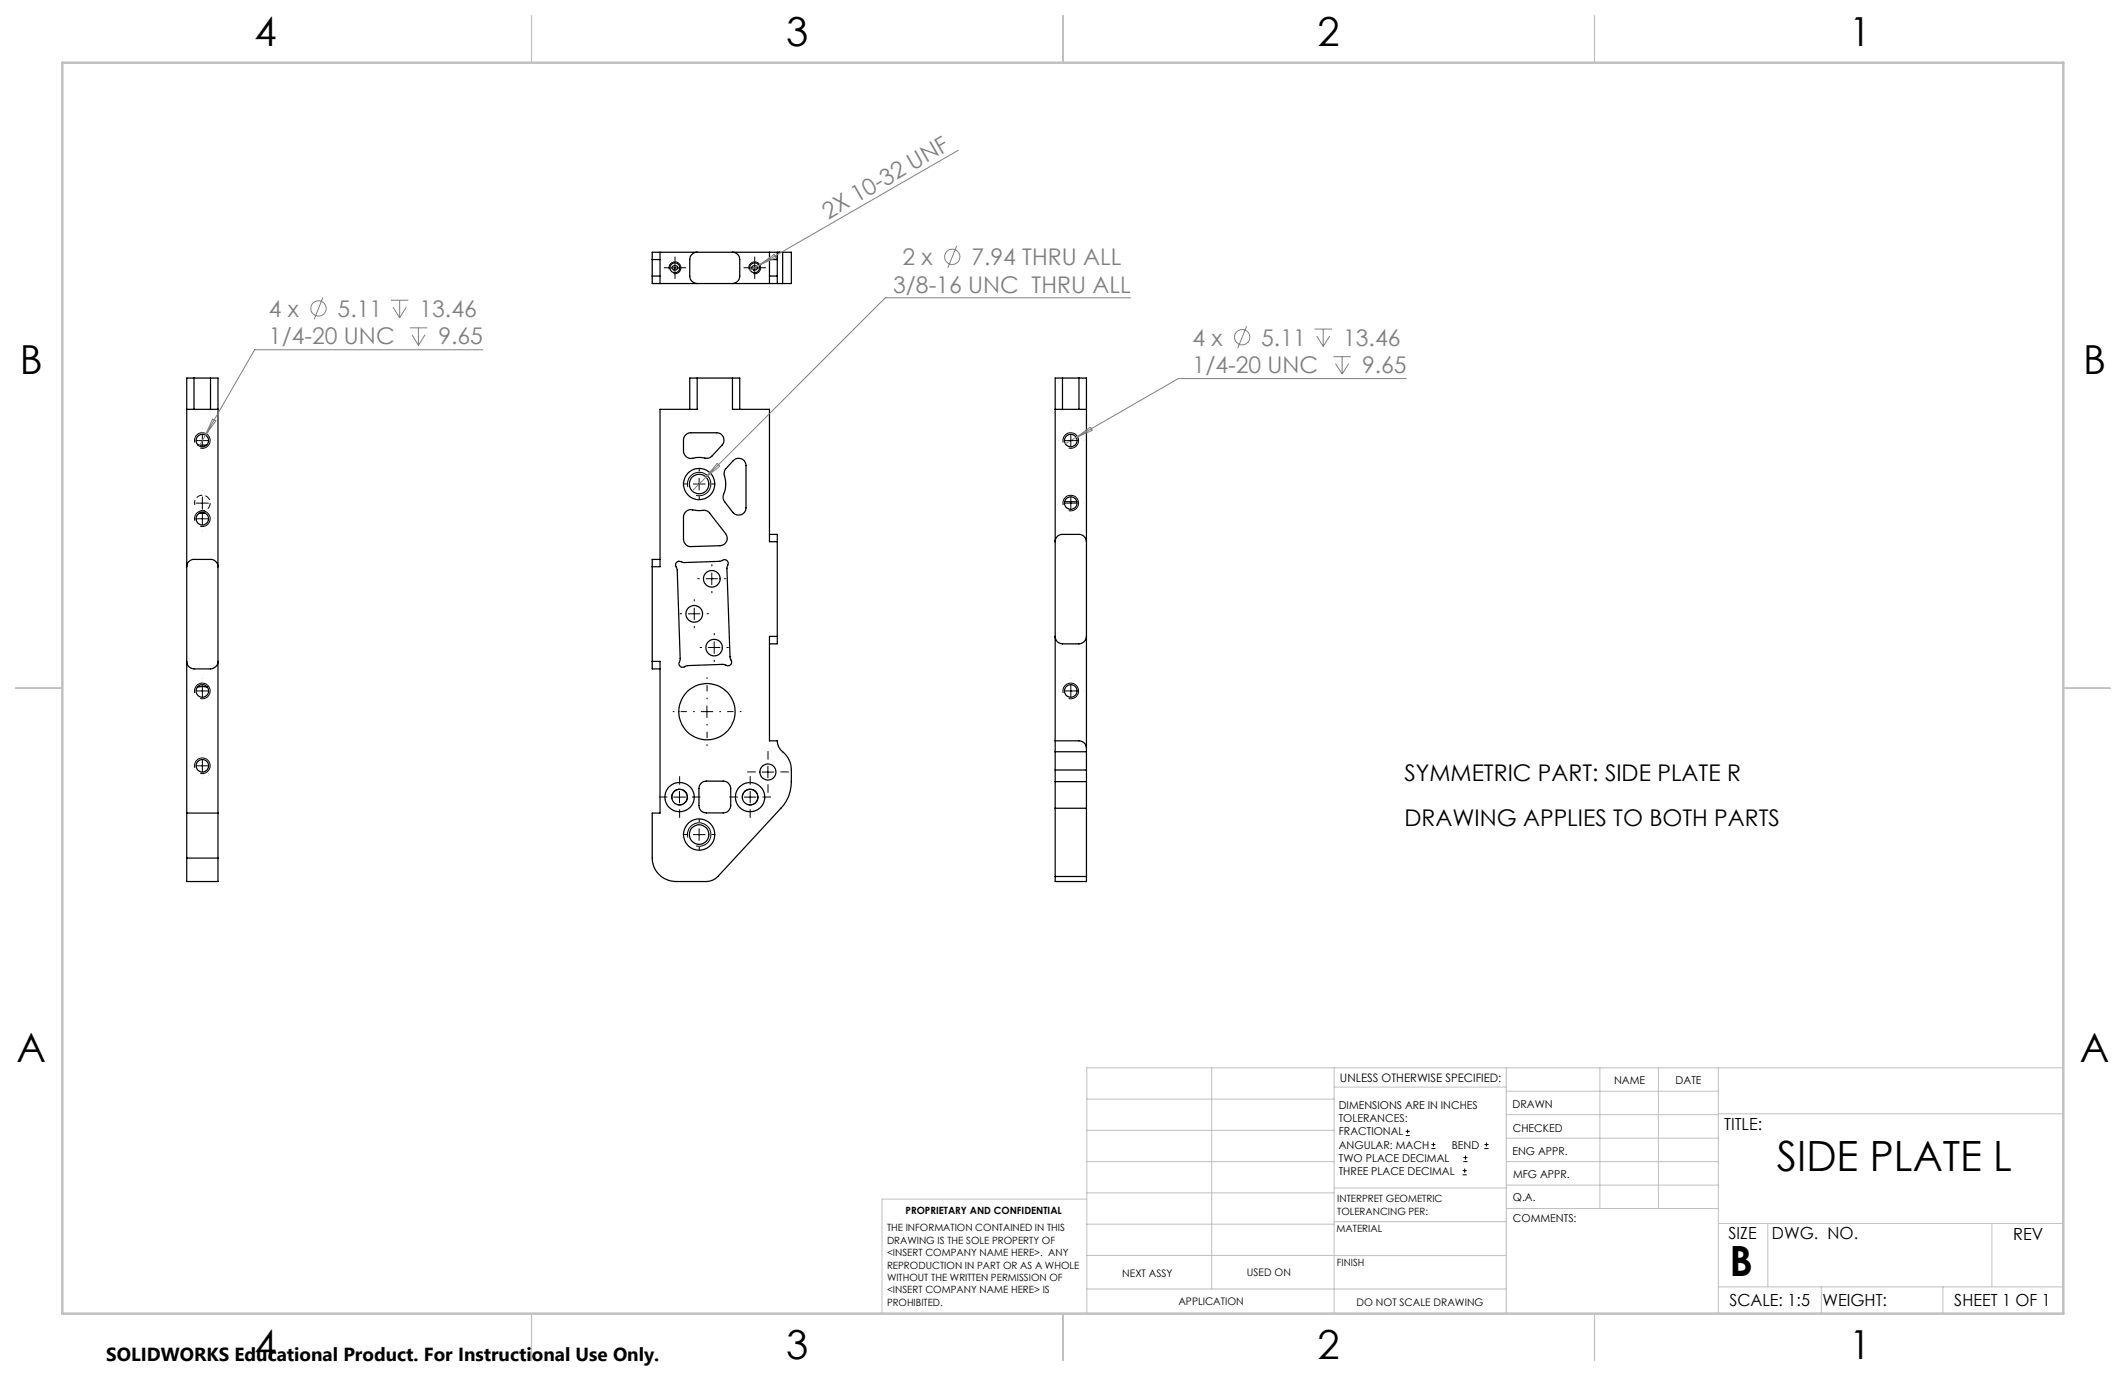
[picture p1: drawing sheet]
<svg xmlns="http://www.w3.org/2000/svg" width="432mm" height="279mm" viewBox="0 0 432 279" stroke-linecap="round" stroke-linejoin="round" font-family="sans-serif">
<g fill="none" stroke="#000" stroke-width=".25">
<path d="M132.5 56.1v1.5h25.4M132.5 52.7v3.4M132.5 52.7h1.6M132.5 56.1h1.6M134.1 51.2v6.4M136.6 54.2a.58 .58 0 0 1 .6-.3 .58 .58 0 0 1 .4 .6 .57 .57 0 0 1-.7 .3 .57 .57 0 0 1-.3-.6zM141.6 51.2a1.51 1.51 0 0 0-1.5 1.5v3.4a1.57 1.57 0 0 0 1.5 1.5M148.8 51.2a1.45 1.45 0 0 1 1.4 1.5v3.4a1.51 1.51 0 0 1-1.4 1.5M152.8 54.2a.58 .58 0 0 1 .6-.3 .58 .58 0 0 1 .4 .6 .57 .57 0 0 1-.7 .3 .57 .57 0 0 1-.3-.6zM156.3 51.2v6.4M156.3 52.7h1.6M156.3 56.1h1.6"/>
<path d="M157.9 51.2v1.5M157.9 56.1v1.5M157.9 57.6h1.1M157.9 52.7v3.4M158.3 51.2h-25.8v1.5M158.3 51.2l-.4 .3v1.2M158.3 51.2h.7M159 51.2h1.7v6.4h-1.7M159 51.2v6.4M39.4 76.8h-1.5v97.4M39.4 76.8h3.4M39.4 76.8v6.3"/>
<path d="M42.8 76.8h1.5v97.4M42.8 76.8v6.3M141.6 76.8h-1.5v6.3M141.6 76.8v6.3h-7.5v32h-1.6M141.6 76.8h7.2M148.8 76.8h1.4v6.3M148.8 76.8v6.3h7.5v26.9h1.6M215.8 76.8h-1.5v73.6M215.8 76.8h3.3M215.8 76.8v6.3M219.1 76.8h1.6v75.1M219.1 76.8v6.3"/>
<path d="M37.9 83.1h6.4M40.2 90.4h1.8M139.3 88.3l.7-.4h5.6a1.48 1.48 0 0 1 1.3 .9 1.48 1.48 0 0 1-.3 1.6l-2 2.2a1.88 1.88 0 0 1-2 .3h-1a2.19 2.19 0 0 1-2.4-.4l-.3-.6-.1-2.5 .1-.6zM148.9 93.6a1.5 1.5 0 0 1 1.6-.4 1.5 1.5 0 0 1 1 1.3v8.6a1.5 1.5 0 0 1-1 1.4 1.5 1.5 0 0 1-1.7-.5l-1.6-2.1a1.68 1.68 0 0 1-.1-2 6.1 6.1 0 0 0 0-3.7l.2-.9zM214.3 83.1h6.4M37.9 115.1a1.45 1.45 0 0 1 1.5-1.5h3.4a1.51 1.51 0 0 1 1.5 1.5M40.5 104.2h1.2M132.5 115.1v19.2M134.1 113.6h-1.6v1.5M137.4 114.2a1.14 1.14 0 0 1 1.2 0l7.8-.3a.85 .85 0 0 1 1.3-.1 .85 .85 0 0 1 0 1.3l.6 18.6a.86 .86 0 0 1 .1 1.3 .86 .86 0 0 1-1.3 0l-7.7 .2a.86 .86 0 0 1-1.3 .1 .86 .86 0 0 1 0-1.2l-.6-18.7a1.3 1.3 0 0 1-.1-1.2zM139.2 104a2.06 2.06 0 0 1 2.3-.4l.7 .1a1.81 1.81 0 0 1 1.9 .5l3.3 4.2a1.5 1.5 0 0 1 .2 1.5 1.5 1.5 0 0 1-1.3 .9l-5.9 .2a1.45 1.45 0 0 1-1.6-1.5v-4.5zM156.3 108.5h1.6v1.5"/>
<path d="M157.9 110v19.2M214.3 110a1.45 1.45 0 0 1 1.5-1.5h3.3a1.51 1.51 0 0 1 1.6 1.5M216.2 101.9h2.5M37.9 134.3a1.51 1.51 0 0 0 1.5 1.5h3.4a1.57 1.57 0 0 0 1.5-1.5M40.1 139.5l.6-.1 1.4 .1M132.5 134.3v1.5h1.6M157.9 129.2h-1.6v21.2h1.6a3.1 3.1 0 0 0 1.4 2.6l.7 .8 .5 1a10.3 10.3 0 0 1 .2 3.9 7.6 7.6 0 0 1-2.1 5.4l-12.8 13.9a3.3 3.3 0 0 1-2.3 1h-6.3a4.8 4.8 0 0 1-4.7-4.8v-9.1h1.6v-30.8h-1.6M157.9 129.2v1.5h-1.6M214.3 129.2a1.51 1.51 0 0 0 1.5 1.5h3.3a1.57 1.57 0 0 0 1.6-1.5M142.4 159.1l.5-.4 .5-.1h3.5a1.57 1.57 0 0 1 1.5 1.5v3.4a1.51 1.51 0 0 1-1.5 1.6h-3.5a1.45 1.45 0 0 1-1.4-1.6v-3.4l.1-.6zM214.3 158.7v5.4M214.3 152.6v3.8"/>
<path d="M214.3 150.4h4.8a1.52 1.52 0 0 1 1.6 1.5M214.3 150.4v2.2M214.3 158.7h6.4M214.3 156.4h6.4M214.3 156.4v2.3M214.3 152.6h6.4M220.7 158.7v5.4M220.7 152.6v3.8M220.7 151.9v.7M220.7 156.4v2.3M37.9 174.2v4.8h6.4v-4.8M37.9 165.1h6.4"/>
<path d="M37.9 174.2h6.4M214.3 178v1h6.4v-1M214.3 164.1h6.4M214.3 164.1v13.9M214.3 178h6.4M220.7 164.1v13.9"/>
<circle cx="137.1" cy="54.4" r="1"/>
<circle cx="153.3" cy="54.4" r="1"/>
<circle cx="41.1" cy="89.5" r="1.27"/>
<circle cx="142" cy="98.3" r="3.2"/>
<circle cx="142" cy="98.3" r="1.98"/>
<circle cx="217.5" cy="89.5" r="1.27"/>
<circle cx="41.1" cy="105.3" r="1.26"/>
<circle cx="144.6" cy="117.5" r="1.69"/>
<circle cx="217.5" cy="102.2" r="1.27"/>
<circle cx="141" cy="124.7" r="1.69"/>
<circle cx="145" cy="131.5" r="1.68"/>
<circle cx="41.1" cy="140.3" r="1.28"/>
<circle cx="41.1" cy="155.5" r="1.27"/>
<circle cx="143.6" cy="144.5" r="5.7"/>
<circle cx="156" cy="156.8" r="1.63"/>
<circle cx="217.5" cy="140.3" r="1.28"/>
<circle cx="138" cy="161.8" r="1.58"/>
<circle cx="138" cy="161.9" r="2.97"/>
<circle cx="142" cy="169.4" r="3.2"/>
<circle cx="142" cy="169.5" r="1.98"/>
<circle cx="152.4" cy="161.9" r="2.97"/>
<circle cx="152.4" cy="161.9" r="1.59"/>
</g>
<g fill="none" stroke="#808080" stroke-width=".2">
<path d="M194.6 30.5l-40.3 23.3M154.3 53.8l-2.1 1.2M154.3 53.8l2.9-2.1 .4 .6zM194.3 49.9l-1.8 4.5M65.6 60.4l-1.8 4.4M79.4 61h3.5M79.8 62.4l1.4 2.1M81.2 61v3.5M82.5 62.4l-1.3 2.1M83.2 66.6h3.6M83.7 68l1.3 2.1M85 66.6v3.5"/>
<path d="M86.3 68l-1.3 2.1M98.1 71h-46.4l-10 17.3M229.6 60.5h-49.8l-39.2 39.2M253.2 66.3l-1.8 4.4M267 66.8h3.5M267.4 68.2l1.3 2.1M268.7 66.8v3.5M270.1 68.2l-1.4 2.1M270.8 72.4h3.6M271.3 73.8l1.3 2.2M272.6 72.4v3.6M273.9 73.8l-1.3 2.2"/>
<path d="M285.7 76.9h-46.4l-20.7 11.9M41.7 88.3l-1.2 2.3M43.2 85.1l.7 .3-2.2 2.9zM145.7 94.1l.5 .6-2.8 2.2zM218.6 88.8l-2.2 1.3M218.6 88.8l2.9-2.1 .4 .7z"/>
<circle cx="193.4" cy="52.1" r="1.56"/>
<circle cx="64.7" cy="62.6" r="1.56"/>
<circle cx="252.3" cy="68.5" r="1.55"/>
</g>
<g fill="none" stroke="#000" stroke-width=".2">
<path d="M135.8 54.4h2.5M135.9 54.7a1.21 1.21 0 0 1 1.1-1.5 1.21 1.21 0 0 1 1.3 1.3 1.21 1.21 0 0 1-1.5 1.1M137.1 53.1v2.5M152 54.4h2.5M152.1 54.7a1.21 1.21 0 0 1 1.1-1.5 1.21 1.21 0 0 1 1.3 1.3 1.21 1.21 0 0 1-1.5 1.1M153.3 53.1v2.5M39.5 89.9a1.59 1.59 0 0 1 1.4-2 1.59 1.59 0 0 1 1.8 1.7 1.59 1.59 0 0 1-2 1.4M39.8 89.5h2.5M41.1 88.2v2.5M139.7 98.9a2.38 2.38 0 0 1 2.1-3 2.38 2.38 0 0 1 2.6 2.6 2.38 2.38 0 0 1-3 2.1M140.8 98.3h2.5M142 97v2.6"/>
<path d="M215.9 89.9a1.58 1.58 0 0 1 1.4-2 1.58 1.58 0 0 1 1.7 1.7 1.58 1.58 0 0 1-1.9 1.4M216.2 89.5h2.5M217.5 88.2v2.5M39.5 105.7a1.59 1.59 0 0 1 1.4-2 1.59 1.59 0 0 1 1.8 1.8 1.59 1.59 0 0 1-2 1.4M39.8 102.2h2.5M39.8 105.3h2.5M41.1 100.9v2.5M41.1 104.1v2.5M143.3 117.5h2.5M144.6 116.3v2.5M215.9 102.6a1.58 1.58 0 0 1 1.4-2 1.58 1.58 0 0 1 1.7 1.7 1.58 1.58 0 0 1-1.9 1.4M216.2 102.2h2.5"/>
<path d="M217.5 100.9v2.5M41.1 139.1v2.4M139.7 124.6h2.5M141 123.4v2.5M143.8 131.5h2.5M145.1 130.2v2.6M217.5 139.1v2.4M39.5 140.7a1.59 1.59 0 0 1 1.4-2 1.59 1.59 0 0 1 1.8 1.7 1.59 1.59 0 0 1-2 1.4M39.5 155.9a1.59 1.59 0 0 1 1.4-2 1.59 1.59 0 0 1 1.8 1.7 1.59 1.59 0 0 1-2 1.4M39.8 140.3h2.5M39.8 155.5h2.5M41.1 154.2v2.5"/>
<path d="M142.3 144.5h2.6M143.6 143.3v2.5M154.7 156.8h2.5M156 155.5v2.5M215.9 140.7a1.58 1.58 0 0 1 1.4-2 1.58 1.58 0 0 1 1.7 1.7 1.58 1.58 0 0 1-1.9 1.4M216.2 140.3h2.5M136.5 162.3a1.58 1.58 0 0 1 1.3-2 1.58 1.58 0 0 1 1.8 1.7 1.58 1.58 0 0 1-2 1.4M136.8 161.9h2.5M138 160.6v2.5M139.7 170.1a2.38 2.38 0 0 1 2.1-3 2.38 2.38 0 0 1 2.6 2.6 2.38 2.38 0 0 1-3 2.1M140.8 169.5h2.5M142 168.2v2.5"/>
<path d="M150.8 162.3a1.58 1.58 0 0 1 1.4-2 1.58 1.58 0 0 1 1.7 1.7 1.58 1.58 0 0 1-2 1.4M151.1 161.9h2.5M152.4 160.6v2.5M285.5 230.6h.8M285.5 229.7h.8M285.9 229.3v.9M290.7 233.2h.8M290.7 232.4h.8M291.1 232v.8M297.1 238.5h.8M297.1 237.7h.8M297.2 235.9h.9"/>
<path d="M297.2 235.1h.9M297.5 237.3v.8M297.6 234.6v.9M301.5 233.2h.8M301.5 232.4h.8M301.9 232v.8"/>
</g>
<path d="M40.7 103.7a1.59 1.59 0 0 0 2-1.4 1.59 1.59 0 0 0-1.7-1.7 1.59 1.59 0 0 0-1.4 1.9M137.6 163.4a1.59 1.59 0 0 0 2-1.4 1.59 1.59 0 0 0-1.7-1.7 1.59 1.59 0 0 0-1.4 1.9M152 163.4a1.59 1.59 0 0 0 1.9-1.4 1.59 1.59 0 0 0-1.7-1.7 1.59 1.59 0 0 0-1.4 1.9" fill="none" stroke="#000" stroke-width=".2" stroke-dasharray="1.3 .6" stroke-dashoffset=".3" stroke-linecap="butt"/>
<g fill="none" stroke="#000" stroke-width=".2" stroke-dasharray="15.2 1.3 1.3 1.3" stroke-linecap="butt">
<path d="M135.8 54.4h-1M137.1 53.1v-1M137.1 55.6v1M138.3 54.4h1.1M152 54.4h-1M153.3 53.1v-1M153.3 55.6v1M154.5 54.4h1M41.1 91.9v.1M139.5 98.3h-.7M142 95.8v-.8M144.5 98.3h.8"/>
<path d="M217.5 91.9v.1M41.1 104.6v.1M142 100.8v.7M142.1 117.5h-.5M144.6 115v-.4M147.1 117.5h.4M217.5 104.6v.1M138.5 124.6h-.4M141 122.1v-.4M141 127.1v.5M142.6 131.5h-.5M143.5 124.6h.5"/>
<path d="M144.6 120v.4M145.1 129v-.5M145.1 134v.4M147.6 131.5h.4M41.1 153v-.1M138 159.3v-1.7M152.4 159.3v-1.7M153.5 156.7h-1.7M156 154.2v-1.7M156 159.2v1.8M158.5 156.7h1.7M135.5 161.8h-1.7"/>
<path d="M138 164.3v1.8M139.5 169.4h-.7M140.5 161.8h1.8M142 166.9v-.7M142 171.9v.8M144.5 169.4h.8M149.9 161.8h-1.8M152.4 164.3v1.8M154.9 161.8h1.7"/>
</g>
<path d="M141.1 144.5h-4.5M143.6 142v-4.5M143.6 147v4.5M146.1 144.5h4.5" fill="none" stroke="#000" stroke-width=".2" stroke-dasharray="15.2 1.3 1.3 1.3" stroke-dashoffset="14.9" stroke-linecap="butt"/>
<g fill="none" stroke="#c0c0c0" stroke-width=".2">
<path d="M246.1 216.8v44.9M271 216.8v49.9M305.9 216.8v49.9M324.9 216.8v28.6M336.8 216.8v28.6M349 216.8v49.9M419.1 216.8h-198.4v49.9M220.7 235.9h50.3M220.7 229.5h50.3M220.7 223.2h50.3M271 220.7h34.9M305.9 231.1h43.1"/>
<path d="M305.9 226.3h43.1M305.9 221.6h43.1M305.9 235.9h43.1M349 226.2h70.1M220.7 248.6h50.3M220.7 242.2h50.3M220.7 254.9h50.3M220.7 243.5h-41.6v23.2M271 255h34.9M271 248.1h35M271 241.2h35M305.9 240.6h43.1"/>
<path d="M306 245.4h43M349 248.4h70.1M359.1 248.4v12.9M404.6 248.4v12.9M220.7 261.7h85.2M349 261.3h70.1M369.9 261.3v5.4M394.6 261.3v5.4"/>
</g>
<path d="M107.9 3.2v9.5M215.9 3.2v9.5M323.8 3.2v9.5M3.1 139.7h9.6M419.1 139.7h9.5M107.9 266.7v9.6M215.9 266.7v9.6M323.8 266.7v9.6" fill="none" stroke="#c0c0c0" stroke-width=".25"/>
<path d="M12.7 12.7h406.4v254h-406.4z" fill="none" stroke="#c0c0c0" stroke-width=".5"/>
<g font-size="8.5">
<text x="360.9" y="237.7">SIDE PLATE L</text>
<text x="351.3" y="259">B</text>
</g>
<g font-size="8.1">
<text x="51.7" y="9.3">4</text>
<text x="159.7" y="9.3">3</text>
<text x="267.6" y="9.3">2</text>
<text x="375.6" y="9.3">1</text>
<text x="4" y="76">B</text>
<text x="423.1" y="76">B</text>
<text x="3.3" y="215.7">A</text>
<text x="422.4" y="215.7">A</text>
<text x="51.7" y="276">4</text>
<text x="159.7" y="276">3</text>
<text x="267.6" y="276">2</text>
<text x="375.6" y="276">1</text>
</g>
<g font-size="4.7" fill="#808080">
<text x="168.2" y="44.6" transform="rotate(-30 168.2 44.6)">2X 10-32 UNF</text>
<text x="183.3" y="53.8">2 x</text>
<text x="197.3" y="53.8">7.94 THRU ALL</text>
<text x="181.4" y="59.5">3/8-16 UNC THRU ALL</text>
<text x="54.6" y="64.3">4 x</text>
<text x="68.6" y="64.3">5.11</text>
<text x="85.2" y="64.3">13.46</text>
<text x="54.6" y="69.9">1/4-20 UNC</text>
<text x="89" y="69.9">9.65</text>
<text x="242.2" y="70.2">4 x</text>
<text x="256.2" y="70.2">5.11</text>
<text x="272.8" y="70.2">13.46</text>
<text x="242.2" y="75.8">1/4-20 UNC</text>
<text x="276.6" y="75.8">9.65</text>
</g>
<g font-size="4.7">
<text x="285.2" y="158.6">SYMMETRIC PART: SIDE PLATE R</text>
<text x="285.2" y="167.7">DRAWING APPLIES TO BOTH PARTS</text>
</g>
<text font-size="3.8" x="21.6" y="276.3">SOLIDWORKS Educational Product. For Instructional Use Only.</text>
<g font-size="3.4">
<text x="350.2" y="229.5">TITLE:</text>
<text x="351.1" y="251.6">SIZE</text>
<text x="359.9" y="251.6">DWG. NO.</text>
<text x="408.9" y="251.7">REV</text>
<text x="351.2" y="265.2">SCALE: 1:5</text>
<text x="370.1" y="265.3">WEIGHT:</text>
<text x="396.9" y="265.2">SHEET 1 OF 1</text>
</g>
<text font-size="2.4" x="272.2" y="219.7">UNLESS OTHERWISE SPECIFIED:</text>
<g font-size="2.2">
<text x="327.8" y="220.1">NAME</text>
<text x="340.3" y="220.2">DATE</text>
<text x="271.9" y="225.3">DIMENSIONS ARE IN INCHES</text>
<text x="271.9" y="227.9">TOLERANCES:</text>
<text x="307.2" y="224.9">DRAWN</text>
<text x="271.9" y="230.6">FRACTIONAL</text>
<text x="271.9" y="233.2">ANGULAR: MACH</text>
<text x="294.9" y="233.2">BEND</text>
<text x="307.3" y="229.8">CHECKED</text>
<text x="271.9" y="235.9">TWO PLACE DECIMAL</text>
<text x="271.9" y="238.5">THREE PLACE DECIMAL</text>
<text x="307.2" y="234.4">ENG APPR.</text>
<text x="307.3" y="239.2">MFG APPR.</text>
<text x="307.3" y="243.9">Q.A.</text>
<text x="307.3" y="248.1">COMMENTS:</text>
</g>
<g font-size="2.1">
<text x="227.9" y="259.2">NEXT ASSY</text>
<text x="253.3" y="259.2">USED ON</text>
<text x="239.3" y="265">APPLICATION</text>
<text x="275.5" y="265.1">DO NOT SCALE DRAWING</text>
</g>
<g font-size="2">
<text x="271.6" y="244.1">INTERPRET GEOMETRIC</text>
<text x="180.2" y="250">THE INFORMATION CONTAINED IN THIS</text>
<text x="183.9" y="246.4">PROPRIETARY AND CONFIDENTIAL</text>
<text x="271.5" y="250.2">MATERIAL</text>
<text x="271.6" y="246.6">TOLERANCING PER:</text>
<text x="180.2" y="252.5">DRAWING IS THE SOLE PROPERTY OF</text>
<text x="180.2" y="255.1">&lt;INSERT COMPANY NAME HERE&gt;. ANY</text>
<text x="180.2" y="257.6">REPRODUCTION IN PART OR AS A WHOLE</text>
<text x="271.5" y="257">FINISH</text>
<text x="180.2" y="260.1">WITHOUT THE WRITTEN PERMISSION OF</text>
<text x="180.2" y="262.6">&lt;INSERT COMPANY NAME HERE&gt; IS</text>
<text x="180.2" y="265.2">PROHIBITED.</text>
</g>
</svg>
